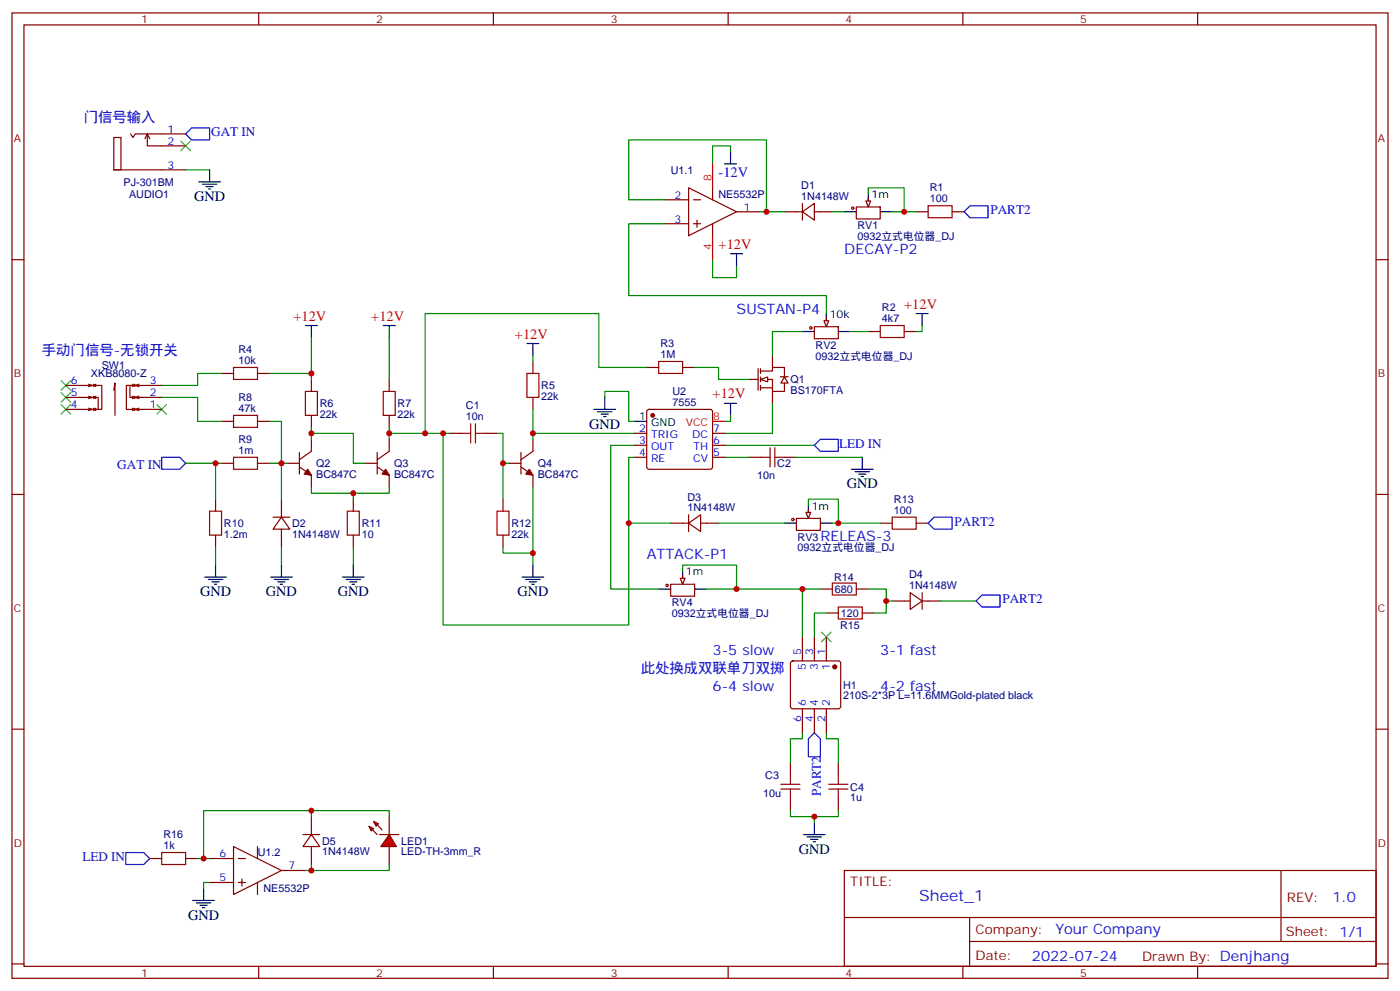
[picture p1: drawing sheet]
<svg xmlns="http://www.w3.org/2000/svg" width="412mm" height="292mm" viewBox="0 0 412 292" stroke-linecap="round" stroke-linejoin="round" font-family="sans-serif">
<g fill="none" stroke="#870000" stroke-width=".35">
<path d="M3.5 3.8h405.4v284.3h-405.4zM7.1 7.3h398.2v277.3h-398.2zM76.2 3.8v3.5M145.3 3.8v3.5M214.5 3.8v3.5M283.6 3.8v3.5M352.8 3.8v3.5M195.8 58.8h7M202.8 55.3l14.2 7.1-14.2 7zM204.3 58.8h2.1M209.9 55.3v3.5M3.5 76.5h3.6"/>
<path d="M195.8 65.9h7M204.3 65.9h2.1M205.3 64.8v2.2M209.9 65.9v3.5M217 62.4h7M405.3 76.5h3.6M220.5 111.8h2.8M223.3 108.6v6.3M224 111.8h3.5v3.5h3.6v-2.5M224 109.3h3.5v-1.1h3.6v2.9M224 108.6v1.4M224 111.1v1.4"/>
<path d="M224 113.5v1.4M224 114.2h3.5M227.5 104.7v3.5M227.5 115.3v3.5M229.9 111h2.3M231.1 111.1l1 1.7h-2.1zM3.5 145.6h3.6M405.3 145.6h3.6M3.5 214.8h3.6M405.3 214.8h3.6M248.7 256.4h156.6v28.2h-156.6zM377.3 256.4v20.9"/>
<path d="M248.7 270.2h156.5M285.6 277.3h119.6M285.6 270.2v14.2M3.5 283.9h3.6M76.2 284.6v3.5M145.3 284.6v3.5M214.5 284.6v3.5M283.6 284.6v3.5M352.8 284.6v3.5M405.3 283.9h3.6"/>
</g>
<path d="M215.2 44.7v-1.7h-5.3v5.3M209.9 76.5v5.3h7.1v-3.6" fill="none" stroke="#008700" stroke-width=".35"/>
<path d="M213.4 48.3h3.6M215.2 44.7v3.6M215.2 74.7h3.5M217 74.7v3.5" fill="none" stroke="#000" stroke-width=".35"/>
<path d="M209.9 48.3v7M209.9 69.4v7.1" fill="none" stroke="#f00" stroke-width=".35"/>
<path d="M224 111.8l2.1-.7v1.4z" fill="#fff" stroke="#870000" stroke-width=".35"/>
<path d="M54.7 50h7M213.4 131.2h26.5" fill="none" stroke="#008700" stroke-width=".35"/>
<g fill="none" stroke="#a10000" stroke-width=".35">
<path d="M135.8 127.6h2.8M138.6 124.8v5.7M140.1 124.8v5.7M140.1 127.6h2.8M224 134.7h2.8M226.8 131.9v5.6M228.2 131.9v5.6M228.2 134.7h2.9M230 231h5.7M230 232.4h5.7M232.8 228.2v2.8M232.8 232.4v2.8"/>
<path d="M244.1 231h5.7M244.1 232.4h5.7M246.9 228.2v2.8M246.9 232.4v2.8"/>
</g>
<g fill="none" stroke="#870000" stroke-width=".35">
<path d="M38.5 39.4l.7 1.1 .7-1.1h14.8M43.4 39.4v3.6h11.3M33.5 40.5h2.1v9.5h-2.1zM33.5 50h21.2M42.7 40.9l.7-1.5 .7 1.5M132.3 127.6h3.5M142.9 127.6h3.5M220.5 134.7h3.5M231.1 134.7h3.5M197.6 172.1h7v3.5h-7zM201.1 169.6v1.8M232.8 224.6v3.6"/>
<path d="M232.8 235.2v3.6M246.9 224.6v3.6M246.9 235.2v3.6"/>
</g>
<path d="M54.7 39.4l1.7-1.7h5.3v3.5h-5.3z" fill="none" stroke="#00f" stroke-width=".35"/>
<path d="M53.3 41.6l2.8 2.8M56.1 41.6l-2.8 2.8" fill="none" stroke="#3c3" stroke-width=".35"/>
<path d="M58.6 53.6h6.3M59.6 54.3h4.3M60.7 55h2.1M61.4 55.7h.7M61.7 50v3.6M194 173.5h3.6M201.1 168.2v3.5M204.6 173.5h3.5" fill="none" stroke="#000" stroke-width=".35"/>
<path d="M200.4 170.3h1.4l-.7 1.8z" fill="#f0f0f0" stroke="#870000" stroke-width=".35"/>
<circle cx="196.5" cy="172.4" r=".35" fill="none" stroke="#a10000" stroke-width=".35"/>
<path d="M231.1 154.1h3.5M238.1 148.8v3.5M241.7 154.1h3.5" fill="none" stroke="#000" stroke-width=".35"/>
<path d="M234.6 152.7h7.1v3.5h-7.1zM238.1 150.2v1.8" fill="none" stroke="#870000" stroke-width=".35"/>
<path d="M237.4 150.9h1.4l-.7 1.8z" fill="#f0f0f0" stroke="#870000" stroke-width=".35"/>
<circle cx="233.5" cy="153" r=".35" fill="none" stroke="#a10000" stroke-width=".35"/>
<path d="M236.4 97.6h3.5M243.4 92.4v3.5M246.9 97.6h3.6" fill="none" stroke="#000" stroke-width=".35"/>
<path d="M239.9 96.2h7v3.6h-7zM243.4 93.8v1.7" fill="none" stroke="#870000" stroke-width=".35"/>
<path d="M242.7 94.5h1.4l-.7 1.7z" fill="#f0f0f0" stroke="#870000" stroke-width=".35"/>
<circle cx="238.8" cy="96.6" r=".35" fill="none" stroke="#a10000" stroke-width=".35"/>
<path d="M255.8 57.1v3.5M248.7 62.4h3.5M259.3 62.4h3.5" fill="none" stroke="#000" stroke-width=".35"/>
<path d="M255.8 58.5v1.8M252.2 61h7.1v3.5h-7.1z" fill="none" stroke="#870000" stroke-width=".35"/>
<path d="M255.1 59.2h1.4l-.7 1.8z" fill="#f0f0f0" stroke="#870000" stroke-width=".35"/>
<g fill="none" stroke="#a10000" stroke-width=".35">
<path d="M273.4 60.6h7.1v3.5h-7.1zM259.3 95.9h7v3.5h-7zM68.8 108.2h7v3.6h-7zM90 115.3h3.5v7h-3.5zM112.9 115.3h3.5v7h-3.5zM155.2 110h3.5v7.1h-3.5zM194 106.5h7.1v3.5h-7.1zM68.8 122.3h7v3.6h-7zM68.8 134.7h7v3.5h-7zM61.7 150.6h3.6v7h-3.6zM102.3 150.6h3.5v7h-3.5zM146.4 150.6h3.5v7h-3.5z"/>
<path d="M262.8 152.3h7.1v3.6h-7.1zM245.2 171.7h7v3.6h-7zM246.9 178.8h7.1v3.5h-7.1zM47.6 251.1h7.1v3.5h-7.1z"/>
<circle cx="251.2" cy="61.3" r=".35"/>
</g>
<g fill="none" stroke="#870000" stroke-width=".35">
<path d="M236.4 59.9v4.9M231.1 62.4h5.3M236.4 62.4l3.5-2.5v4.9zM239.9 62.4h5.3M269.9 62.4h3.5M280.5 62.4h3.5M255.8 97.6h3.5M266.3 97.6h3.6M65.3 110h3.5M75.8 110h3.6M91.7 111.8v3.5M114.7 111.8v3.5"/>
<path d="M157 106.5v3.5M157 117.1v3.5M190.5 108.2h3.5M201.1 108.2h3.5M65.3 124.1h3.5M65.3 136.5h3.5M75.8 124.1h3.6M75.8 136.5h3.6M84.7 136.5h3.5M88.2 137.5l3.5 2.5v3.5M88.2 133.3v6.3M91.7 122.3v3.6"/>
<path d="M91.7 129.4v3.5l-3.5 2.5M107.6 136.5h3.5M111.1 137.5l3.6 2.5v3.5M111.1 133.3v6.3M114.7 122.3v3.6M114.7 129.4v3.5l-3.6 2.5M149.9 136.5h3.6M153.5 137.5l3.5 2.5v3.5M153.5 133.3v6.3M157 129.4v3.5l-3.5 2.5M187 127.6h3.5M187 131.2h3.5"/>
<path d="M187 134.7h3.5M190.7 120.8l.5-.2h18l.5 .2 .2 .5v16.2l-.2 .5-.5 .2h-18l-.5-.2-.2-.5v-16.2zM209.9 127.6h3.5M209.9 131.2h3.5M209.9 134.7h3.5M63.5 147v3.6M63.5 157.6v3.5M80.4 152.3h5M82.9 152.3l2.5 3.6h-5zM82.9 147v5.3M82.9 155.9v5.2M104.1 147v3.6"/>
<path d="M104.1 157.6v3.5M148.2 147v3.6M148.2 157.6v3.5M197.6 154.1h5.2M202.8 154.1l3.6-2.5v5zM202.8 151.6v5M206.4 154.1h5.3M259.3 154.1h3.5M269.9 154.1h3.5M241.7 173.5h3.5M252.2 173.5h3.6M262.8 177h5.3"/>
<path d="M268.1 174.6l3.5 2.4-3.5 2.5zM271.6 177h5.3M271.6 174.6v4.9M243.4 180.6h3.5M254 180.6h3.5M44.1 252.9h3.5M54.7 252.9h3.5M61.7 252.9h7.1M61.7 259.9h7.1M68.8 249.3l14.1 7.1-14.1 7.1zM70.2 252.9h2.1M70.2 259.9h2.1"/>
<path d="M71.3 258.9v2.1M75.8 249.3v3.6M75.8 259.9v3.6M82.9 256.4h7.1M89.3 245.8h4.9M91.7 245.8l2.5 3.5h-4.9zM91.7 240.5v5.3M91.7 249.3v5.3"/>
</g>
<g fill="#870000" stroke="#870000" stroke-width=".35">
<path d="M155.9 138.2l1.1 1.8-2.1-.4z"/>
<path d="M113.6 138.2l1.1 1.8-2.2-.4z"/>
<path d="M90.7 138.2l1 1.8-2.1-.4z"/>
<circle cx="192.3" cy="122.3" r=".53"/>
</g>
<path d="M284 62.4l1.8-1.8h5.2v3.5h-5.2zM47.6 134.7h5.3l1.8 1.8-1.8 1.7h-5.3zM239.9 131.2l1.8-1.8h5.2v3.5h-5.2zM275.2 152.3h5.3v3.6h-5.3l-1.8-1.8zM287.5 177l1.8-1.7h5.3v3.5h-5.3zM239.9 215.8l1.8 1.8v5.3h-3.6v-5.3z" fill="none" stroke="#00f" stroke-width=".35"/>
<path d="M242 186.2l2.8 2.8M244.8 186.2l-2.8 2.8" fill="none" stroke="#3c3" stroke-width=".35"/>
<g fill="none" stroke="#008700" stroke-width=".35">
<path d="M195.8 58.8h-10.6v-17.6h40.6v21.2h5.3M255.8 57.1v-1.8h10.5v7.1M195.8 65.9h-10.6v21.2h58.2v5.3M224 62.4h1.8M245.2 62.4h3.5M262.8 62.4h7.1M91.7 99.4v12.4M114.7 99.4v12.4M236.4 97.6h-8.9v7.1M250.5 97.6h5.3M271.6 95.9v1.7h-1.7M79.4 110h12.3"/>
<path d="M157 104.7v1.8M178.2 117.1v-1.8h7v8.8h1.8M190.5 108.2h-14.1v-15.8h-51.2v35.2M204.6 108.2h7.1v3.6h8.8M227.5 118.8v8.8h-14.1M54.7 136.5h8.8M65.3 136.5h-1.8v10.5M79.4 124.1h3.5v12.4h1.8M79.4 136.5h3.5v10.5M91.7 127.6h12.4v8.9h3.5M91.7 125.9v3.5M114.7 125.9v3.5"/>
<path d="M114.7 127.6h17.6M130.5 127.6v56.5h54.7v-30M146.4 127.6h1.8v8.9h1.7M148.2 136.5v10.5M157 120.6v8.8M157 127.6h30M187 134.7h-1.8v19.4h12.4M187 131.2h-7.1v42.3h14.1M213.4 134.7h7.1M215.2 122.3v1.8h-1.8M234.6 134.7h19.4M91.7 143.5v1.8h23v-1.8"/>
<path d="M104.1 145.3v1.7M157 143.5v19.4M211.7 154.1h19.4M238.1 148.8v-1.8h8.8v7.1h-1.7M246.9 154.1h12.4M63.5 161.1v5.3M82.9 161.1v5.3M104.1 161.1v5.3M148.2 161.1v1.8h8.8v3.5M201.1 168.2v-1.8h15.9v7.1h-8.9M217 173.5h19.4M241.7 173.5h-5.3v14.1"/>
<path d="M255.8 173.5h5.3v7.1h-3.6M261.1 177h1.7M276.9 177h10.6M243.4 180.6h-3.5v7M236.4 215.8v1.8h-3.6v7M243.4 215.8v1.8h3.5v7M232.8 238.8v1.7h14.1v-1.7M239.9 240.5v1.8"/>
</g>
<g fill="none" stroke="#000" stroke-width=".35">
<path d="M90 95.9h3.5M91.7 95.9v3.5M112.9 95.9h3.5M114.7 95.9v3.5M269.9 92.4h3.5M271.6 92.4v3.5M155.2 101.2h3.5M157 101.2v3.5M178.2 117.1v3.5M213.4 118.8h3.6M215.2 118.8v3.5M175 120.6h6.3"/>
<path d="M176 121.3h4.3M177.1 122h2.1M177.8 122.7h.7M187 124.1h3.5M250.8 138.2h6.4M251.9 138.9h4.2M252.9 139.6h2.2M254 134.7v3.5M253.6 140.3h.8M60.3 170h6.4M61.4 170.7h4.2M62.4 171.4h2.2"/>
<path d="M63.1 172.1h.8M63.5 166.4v3.6M79.7 170h6.4M80.8 170.7h4.2M81.8 171.4h2.2M82.5 172.1h.8M82.9 166.4v3.6M100.9 170h6.3M102 170.7h4.2M103 171.4h2.1M103.7 172.1h.7M104.1 166.4v3.6"/>
<path d="M153.8 170h6.4M154.9 170.7h4.2M155.9 171.4h2.1M156.6 172.1h.7M157 166.4v3.6M236.7 245.8h6.4M237.8 246.5h4.2M238.8 247.2h2.1M239.5 247.9h.7M239.9 242.3v3.5"/>
</g>
<path d="M209.9 124.1h3.5" fill="none" stroke="#f00" stroke-width=".35"/>
<g fill="#f00" stroke="#870000" stroke-width=".35">
<path d="M114.7 245.8l2.1 3.5h-4.6z"/>
<path d="M111.8 245.8h5.7z"/>
</g>
<g fill="#870000" stroke="#870000" stroke-width=".35">
<path d="M109.7 244.4l1.4 1.4z"/>
<path d="M111.1 243l1.4 1.4z"/>
</g>
<g fill="#f00" stroke="#870000" stroke-width=".35">
<path d="M108.7 243.3l1.4 .8-.7 .7z"/>
<path d="M110.1 241.9l1.4 .7-.7 .7z"/>
</g>
<g fill="none" stroke="#870000" stroke-width=".35">
<path d="M19.4 113.5h7.8l-1.1 .4M19.4 117.1h7.8l-1.1 .3M26.1 113.2l1.1 .3M26.1 116.7l1.1 .4M27.5 113.2v.7M27.5 116.7v.7M27.5 117.1l.7 .3M27.5 113.5l.7 .4M28.2 116.7l-.7 .4h1.4v3.5h-1.4M28.2 113.2l-.7 .3h2.5v7.1h-1.1M33.5 114.9l.4-2.1v9.5M38.3 113.5h-1.1v7.1h2.5l-.7 .3"/>
<path d="M39 116.7l.7 .4M39 113.2l.7 .3M39.7 113.5h-1.4v3.6h1.4l-.7 .3M39.7 113.2v.7M39.7 116.7v.7M39.7 113.5l-.7 .4M40.9 113.2l-1 .3M40.9 116.7l-1 .4M47.6 113.5h-7.7l1 .4M47.6 117.1h-7.7l1 .3M19.4 120.6h7.8l-1.1 .3M26.1 120.2l1.1 .4"/>
<path d="M27.5 120.2v.7M27.5 120.6l.7 .3M28.2 120.2l-.7 .4M39 120.2l.7 .4M39.7 120.2v.7M40.9 120.2l-1 .4M47.6 120.6h-7.7l1 .3M233.1 194.9l.4-.2h13.4l.5 .2 .2 .5v12.7l-.2 .5-.5 .2h-13.4l-.5-.3-.2-.4v-12.7zM236.4 187.6v7.1M239.9 187.6v7.1M243.4 187.6v7.1M236.4 208.8v7"/>
<path d="M239.9 208.8v7M243.4 208.8v7M114.7 240.5v5.3M114.7 249.3v5.3"/>
</g>
<path d="M37 251.1h5.3l1.8 1.8-1.8 1.7h-5.3z" fill="none" stroke="#00f" stroke-width=".35"/>
<path d="M47.6 117.1h10.6v7h7.1M65.3 110h-7.1v3.5h-10.6M91.7 238.8h23v1.7M58.2 252.9h3.5M61.7 259.9h-1.7v1.8M91.7 254.6v1.8h-1.7M91.7 240.5v-1.7h-31.7v14.1M114.7 254.6v1.8h-23" fill="none" stroke="#008700" stroke-width=".35"/>
<path d="M56.8 265.2h6.3M57.9 265.9h4.2M58.9 266.6h2.1M59.6 267.3h.7M60 261.7v3.5" fill="none" stroke="#000" stroke-width=".35"/>
<circle cx="245.9" cy="196.4" r=".53" fill="#870000" stroke="#870000" stroke-width=".35"/>
<path d="M18 112.1l2.8 2.8M18 115.6l2.8 2.9M18 119.2l2.8 2.8M20.8 112.1l-2.8 2.8M20.8 115.6l-2.8 2.9M20.8 119.2l-2.8 2.8M46.2 119.2l2.8 2.8M49 119.2l-2.8 2.8" fill="none" stroke="#3c3" stroke-width=".35"/>
<g fill="#c00">
<circle cx="261.1" cy="177" r=".88"/>
<circle cx="225.8" cy="62.4" r=".88"/>
<circle cx="266.3" cy="62.4" r=".88"/>
<circle cx="125.2" cy="127.6" r=".88"/>
<circle cx="63.5" cy="136.5" r=".88"/>
<circle cx="157" cy="162.9" r=".88"/>
<circle cx="91.7" cy="110" r=".88"/>
<circle cx="217" cy="173.5" r=".88"/>
<circle cx="236.4" cy="173.5" r=".88"/>
<circle cx="157" cy="127.6" r=".88"/>
<circle cx="114.7" cy="127.6" r=".88"/>
<circle cx="91.7" cy="127.6" r=".88"/>
<circle cx="82.9" cy="136.5" r=".88"/>
<circle cx="104.1" cy="145.3" r=".88"/>
<circle cx="148.2" cy="136.5" r=".88"/>
<circle cx="185.2" cy="154.1" r=".88"/>
<circle cx="130.5" cy="127.6" r=".88"/>
<circle cx="239.9" cy="240.5" r=".88"/>
<circle cx="246.9" cy="154.1" r=".88"/>
<circle cx="91.7" cy="256.4" r=".88"/>
<circle cx="60" cy="252.9" r=".88"/>
<circle cx="91.7" cy="238.8" r=".88"/>
</g>
<text font-size="4.6" fill="#00f" x="270.8" y="265.4">Sheet_1</text>
<g font-size="4.2" fill="#00f">
<text x="24.7" y="35.9">门信号输入</text>
<text x="211.7" y="52.1">-12V</text>
<text x="248.7" y="74.7">DECAY-P2</text>
<text x="217" y="92.4">SUSTAN-P4</text>
<text x="12.3" y="104.7">手动门信号-无锁开关</text>
<text x="241.7" y="159.4">RELEAS-3</text>
<text x="190.5" y="164.7">ATTACK-P1</text>
<text x="209.9" y="192.9">3-5 slow</text>
<text x="259.3" y="192.9">3-1 fast</text>
<text x="188.7" y="198.2">此处换成双联单刀双掷</text>
<text x="209.9" y="203.5">6-4 slow</text>
<text x="259.3" y="203.5">4-2 fast</text>
<text x="392.5" y="265.7">1.0</text>
<text x="310.9" y="275.2">Your Company</text>
<text x="304" y="283">2022-07-24</text>
</g>
<g font-size="4.2">
<text x="57.1" y="59.2">GND</text>
<text x="173.6" y="126.2">GND</text>
<text x="249.4" y="143.9">GND</text>
<text x="58.9" y="175.6">GND</text>
<text x="78.3" y="175.6">GND</text>
<text x="99.5" y="175.6">GND</text>
<text x="152.4" y="175.6">GND</text>
<text x="235.3" y="251.5">GND</text>
<text x="55.4" y="270.9">GND</text>
</g>
<g font-size="4.2" fill="#f00">
<text x="211.7" y="73.3">+12V</text>
<text x="86.4" y="94.4">+12V</text>
<text x="109.4" y="94.5">+12V</text>
<text x="266.3" y="90.9">+12V</text>
<text x="151.7" y="99.7">+12V</text>
<text x="209.9" y="117.4">+12V</text>
</g>
<g font-size="3.9" fill="#00f">
<text x="62.2" y="40.2">GAT IN</text>
<text x="291.8" y="63.1">PART2</text>
<text x="247.1" y="132">LED IN</text>
<text x="34.6" y="138.2">GAT IN</text>
<text x="281.2" y="154.8">PART2</text>
<text x="295.3" y="177.8">PART2</text>
<text x="241.8" y="234.5" transform="rotate(-90 241.8 234.5)">PART2</text>
<text x="24.3" y="253.7">LED IN</text>
</g>
<g font-size="3.9" fill="#800">
<text x="250.5" y="261">TITLE:</text>
<text x="379.1" y="265.7">REV:</text>
<text x="287.4" y="275.2">Company:</text>
<text x="378.7" y="275.8">Sheet: 1/1</text>
<text x="287.4" y="282.9">Date:</text>
<text x="336.4" y="282.9">Drawn By: Denjhang</text>
</g>
<g font-size="3.2" fill="#800">
<text x="41.6" y="6.8">1</text>
<text x="110.8" y="6.8">2</text>
<text x="179.9" y="6.8">3</text>
<text x="249.1" y="6.8">4</text>
<text x="318.2" y="6.8">5</text>
<text x="4.1" y="41.9">A</text>
<text x="405.9" y="41.9">A</text>
<text x="4.1" y="111.1">B</text>
<text x="405.9" y="111.1">B</text>
<text x="4.1" y="180.2">C</text>
<text x="405.9" y="180.2">C</text>
<text x="4.1" y="249.3">D</text>
<text x="405.9" y="249.3">D</text>
<text x="41.6" y="287.6">1</text>
<text x="110.8" y="287.6">2</text>
<text x="179.9" y="287.6">3</text>
<text x="249.1" y="287.6">4</text>
<text x="318.2" y="287.6">5</text>
</g>
<g font-size="3.2" fill="#00f">
<text x="49.4" y="39.1">1</text>
<text x="49.4" y="42.6">2</text>
<text x="49.4" y="49.7">3</text>
<text x="198.7" y="58.5">2</text>
<text x="198.7" y="65.5">3</text>
<text x="219.1" y="62">1</text>
<text x="20.9" y="113.2">6</text>
<text x="44.1" y="113.2">3</text>
<text x="20.9" y="116.7">5</text>
<text x="44.1" y="116.7">2</text>
<text x="20.9" y="120.2">4</text>
<text x="44.1" y="120.2">1</text>
<text x="188.3" y="127.3">2</text>
<text x="188.3" y="130.8">3</text>
<text x="191.8" y="129">TRIG</text>
<text x="203.9" y="129">DC</text>
<text x="210.1" y="130.8">6</text>
<text x="210.1" y="127.3">7</text>
<text x="188.3" y="134.3">4</text>
<text x="191.8" y="132.6">OUT</text>
<text x="191.8" y="136.1">RE</text>
<text x="204.2" y="136.1">CV</text>
<text x="204.3" y="132.6">TH</text>
<text x="210.1" y="134.3">5</text>
<text x="236" y="192.9" transform="rotate(-90 236 192.9)">5</text>
<text x="237.4" y="197.4" transform="rotate(-90 237.4 197.4)">5</text>
<text x="239.5" y="192.9" transform="rotate(-90 239.5 192.9)">3</text>
<text x="240.9" y="197.4" transform="rotate(-90 240.9 197.4)">3</text>
<text x="243.1" y="192.9" transform="rotate(-90 243.1 192.9)">1</text>
<text x="244.5" y="197.4" transform="rotate(-90 244.5 197.4)">1</text>
<text x="237.4" y="208.1" transform="rotate(-90 237.4 208.1)">6</text>
<text x="240.9" y="208.1" transform="rotate(-90 240.9 208.1)">4</text>
<text x="244.5" y="208.1" transform="rotate(-90 244.5 208.1)">2</text>
<text x="236" y="212.6" transform="rotate(-90 236 212.6)">6</text>
<text x="239.5" y="212.6" transform="rotate(-90 239.5 212.6)">4</text>
<text x="243.1" y="212.6" transform="rotate(-90 243.1 212.6)">2</text>
<text x="64.7" y="252.5">6</text>
<text x="85" y="256">7</text>
<text x="64.7" y="259.6">5</text>
</g>
<g font-size="3.2" fill="#000080">
<text x="197.6" y="51.3">U1.1</text>
<text x="36.4" y="54.7">PJ-301BM</text>
<text x="38" y="58.3">AUDIO1</text>
<text x="211.6" y="58.4">NE5532P</text>
<text x="236" y="58.8">1N4148W</text>
<text x="236" y="55.7">D1</text>
<text x="273.9" y="59.5">100</text>
<text x="273.9" y="56.3">R1</text>
<text x="252.6" y="70.6">0932立式电位器_DJ</text>
<text x="252.6" y="67.5">RV1</text>
<text x="259.8" y="94.8">4k7</text>
<text x="259.8" y="91.6">R2</text>
<text x="70.2" y="107.2">10k</text>
<text x="70.2" y="104.1">R4</text>
<text x="194.5" y="105.4">1M</text>
<text x="194.5" y="102.2">R3</text>
<text x="240.2" y="105.9">0932立式电位器_DJ</text>
<text x="240.2" y="102.8">RV2</text>
<text x="26.8" y="111.1">XKB8080-Z</text>
<text x="30" y="108.6">SW1</text>
<text x="232.9" y="112.9">Q1</text>
<text x="70.2" y="118.2">R8</text>
<text x="94.2" y="120">R6</text>
<text x="117.1" y="120">R7</text>
<text x="159.5" y="117.8">22k</text>
<text x="159.5" y="114.7">R5</text>
<text x="198.1" y="119.5">7555</text>
<text x="198.1" y="116.3">U2</text>
<text x="232.9" y="116.1">BS170FTA</text>
<text x="70.2" y="121.3">47k</text>
<text x="94.2" y="123.1">22k</text>
<text x="117.1" y="123.1">22k</text>
<text x="137.2" y="123.8">10n</text>
<text x="137.2" y="120.6">C1</text>
<text x="70.2" y="130.5">R9</text>
<text x="70.2" y="133.6">1m</text>
<text x="93.1" y="137.6">Q2</text>
<text x="116.1" y="137.6">Q3</text>
<text x="158.4" y="137.6">Q4</text>
<text x="229" y="137.6">C2</text>
<text x="93.1" y="140.8">BC847C</text>
<text x="116.1" y="140.8">BC847C</text>
<text x="158.4" y="140.8">BC847C</text>
<text x="223" y="141.1">10n</text>
<text x="202.5" y="147.5">D3</text>
<text x="263.3" y="148.1">R13</text>
<text x="66" y="155.3">R10</text>
<text x="86.1" y="155.3">D2</text>
<text x="106.5" y="155.3">R11</text>
<text x="150.6" y="155.3">R12</text>
<text x="202.5" y="150.6">1N4148W</text>
<text x="263.3" y="151.3">100</text>
<text x="66" y="158.4">1.2m</text>
<text x="86.1" y="158.4">1N4148W</text>
<text x="106.5" y="158.4">10</text>
<text x="150.6" y="158.4">22k</text>
<text x="235" y="159.2">RV3</text>
<text x="235" y="162.3">0932立式电位器_DJ</text>
<text x="245.7" y="171.1">R14</text>
<text x="267.8" y="173.5">1N4148W</text>
<text x="267.8" y="170.4">D4</text>
<text x="197.9" y="178.6">RV4</text>
<text x="246" y="174.6">680</text>
<text x="197.9" y="181.7">0932立式电位器_DJ</text>
<text x="247.5" y="185.2">R15</text>
<text x="247.7" y="181.7">120</text>
<text x="248.4" y="202.9">H1</text>
<text x="248.4" y="206">210S-2*3P L=11.6MMGold-plated black</text>
<text x="225.4" y="229.4">C3</text>
<text x="250.5" y="232.9">C4</text>
<text x="224.8" y="234.6">10u</text>
<text x="250.5" y="236">1u</text>
<text x="48.1" y="250">1k</text>
<text x="48.1" y="246.9">R16</text>
<text x="94.9" y="251.9">1N4148W</text>
<text x="94.9" y="248.8">D5</text>
<text x="118.2" y="251.9">LED-TH-3mm_R</text>
<text x="118.2" y="248.8">LED1</text>
<text x="75.9" y="252.3">U1.2</text>
<text x="77.6" y="262.8">NE5532P</text>
</g>
<g font-size="3.2" fill="#f00">
<text x="209.5" y="53.2" transform="rotate(-90 209.5 53.2)">8</text>
<text x="209.5" y="73.6" transform="rotate(-90 209.5 73.6)">4</text>
<text x="202" y="125.5">VCC</text>
<text x="210.1" y="123.8">8</text>
</g>
<g font-size="3.2">
<text x="256.7" y="58.4">1m</text>
<text x="244.4" y="93.6">10k</text>
<text x="188.3" y="123.8">1</text>
<text x="191.8" y="125.5">GND</text>
<text x="239.1" y="150.1">1m</text>
<text x="202.1" y="169.5">1m</text>
</g>
</svg>
